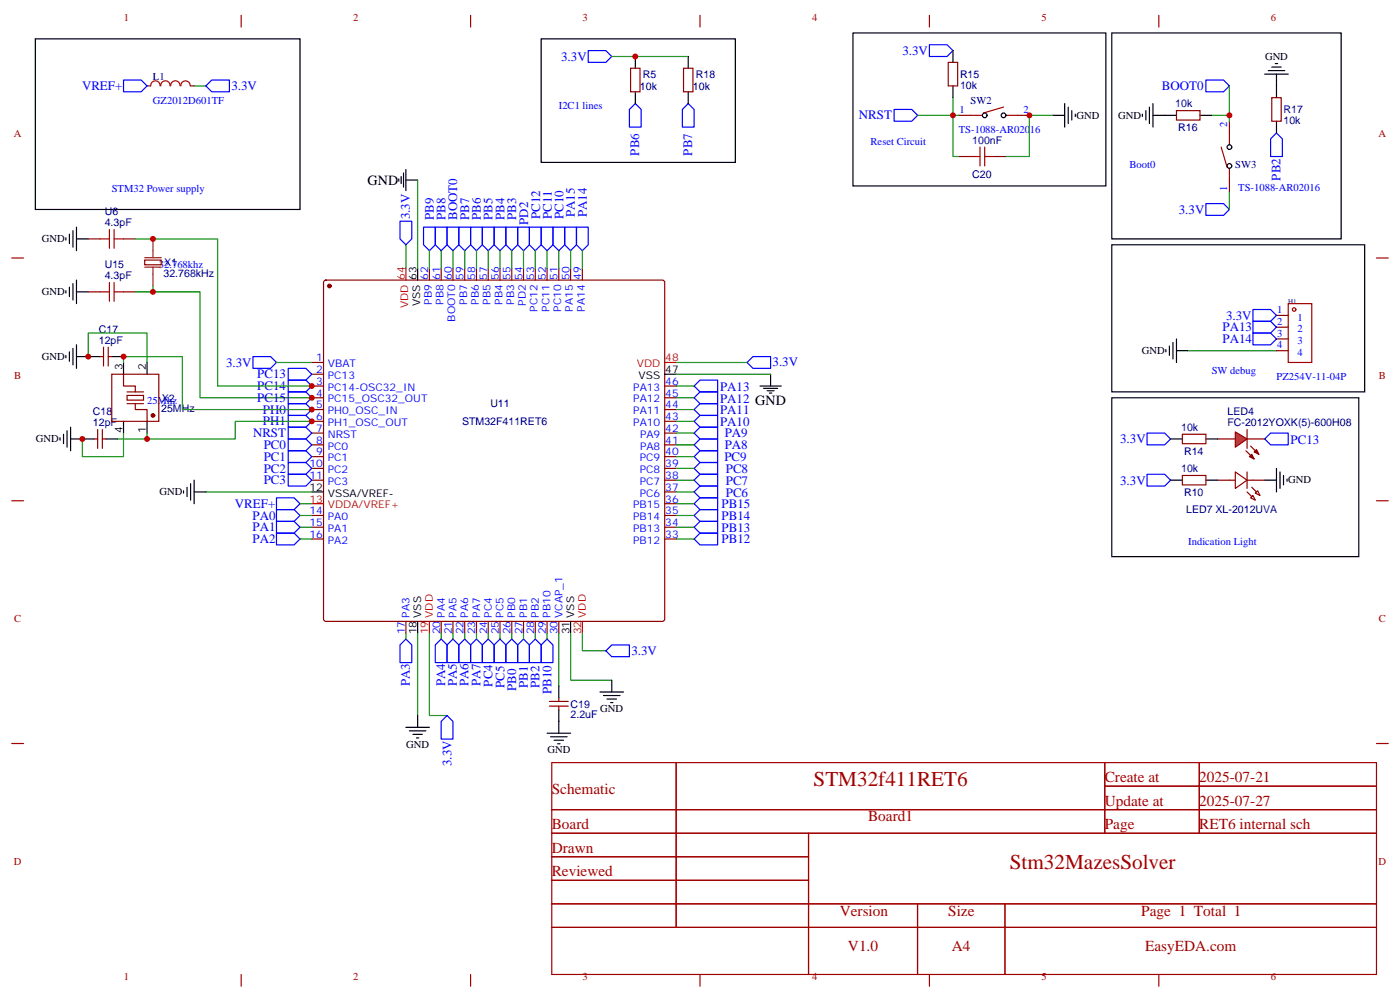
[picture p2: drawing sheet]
<svg xmlns="http://www.w3.org/2000/svg" width="420mm" height="299mm" viewBox="0 0 420 299" stroke-linecap="round" stroke-linejoin="round" font-family="sans-serif">
<g fill="none" stroke="#a10000" stroke-width=".35">
<path d="M72.3 4.6v3.5M141.1 4.6v3.5M209.9 4.6v3.5M278.7 4.6v3.5M347.5 4.6v3.5M45.2 25.7a1.41 1.41 0 0 1 1.4-1.5 1.41 1.41 0 0 1 1.4 1.5M48.2 25.7a1.41 1.41 0 0 1 1.4-1.5 1.41 1.41 0 0 1 1.4 1.5M51.2 25.7a1.41 1.41 0 0 1 1.4-1.5 1.41 1.41 0 0 1 1.4 1.5M54.2 25.7a1.41 1.41 0 0 1 1.4-1.5 1.41 1.41 0 0 1 1.4 1.5M291 34.6h3.6M300.9 32.1l-6 1.8M301.6 34.6h3.6"/>
<path d="M368.7 39.9v3.5M291 46.9h2.9M293.9 44.1v5.6M295.3 46.9h2.8M295.3 44.1v5.6M366.2 44.1l1.7 6M368.7 50.4v3.6M3.5 77.3h3.6M30 71.6h2.8M32.8 68.8v5.6M34.2 71.6h2.8M34.2 68.8v5.6"/>
<path d="M412.7 77.3h3.6M30 87.5h2.8M32.8 84.7v5.6M34.2 84.7v5.6M34.2 87.5h2.8M386.3 91h7v17.7h-7zM3.5 150.1h3.6M412.7 150.1h3.6M3.5 222.9h3.6M165.5 228.6h247.2v63.5h-247.2zM202.8 228.6v49.4M331.3 228.6v21.2"/>
<path d="M331.3 235.7h81.4M359.6 228.6v21.2M412.7 222.9h3.6M165.5 242.7h247.2M165.5 249.8h247.2M165.5 256.8h77M242.5 249.8v42.3M165.5 270.9h247.2M165.5 263.9h77M165.5 278h247.2M275.1 270.9v21.2M301.3 270.9v21.2"/>
<path d="M72.3 292.1v3.5M141.1 292.1v3.5M209.9 292.1v3.5M278.7 292.1v3.5M347.5 292.1v3.5"/>
<circle cx="388.1" cy="92.8" r=".53"/>
</g>
<g fill="none" stroke="#000" stroke-width=".35">
<path d="M10.6 11.6h79.4v51.2h-79.4zM162.3 11.6h58.2v37.1h-58.2zM255.8 9.9h75.8v45.8h-75.8zM333.4 9.9h68.8v61.7h-68.8zM382.4 19h.7M315.7 34.6h3.6M319.3 31v7.1M320.3 32.1v4.9M321.4 33.2v2.8M322.4 34.2v.7M342.5 34.2v.7M343.6 33.2v2.8"/>
<path d="M344.7 32.1v4.9M345.7 34.6h3.5M345.7 31v7.1M379.2 22.2h7.1M380.3 21.2h4.9M381.4 20.1h2.8M382.8 22.2v3.6M119.6 53.6v.7M120.3 52.9v2.1M121 51.9v4.2M121.7 54h3.5M121.7 50.8v6.3"/>
<path d="M19.8 71.3v.7M20.8 70.2v2.8M21.9 69.1v5M22.9 68.1v7M22.9 71.6h3.6M333.4 73.4h75.8v44.1h-75.8zM19.8 87.1v.7M20.8 86.1v2.8M21.9 85v5M22.9 84v7M22.9 87.5h3.6M125.2 80.4v3.6"/>
<path d="M19.8 106.5v.7M20.8 105.5v2.8M21.9 104.4v5M22.9 106.9h7.1M22.9 103.4v7M33.5 106.9h3.5M37 108.7v3.5M44.1 108.7v3.5M199.3 112.2h3.5M227.9 115.7h6.3M229 116.4h4.2M230 117.1h2.1"/>
<path d="M230.7 117.8h.7M231.1 112.2v3.5M333.4 119.2h74.1v47.7h-74.1zM349.6 104.8v.7M350.7 103.7v2.8M351.7 102.7v4.9M352.8 105.1h3.5M352.8 101.6v7.1M18 131.2v.7M19 130.2v2.8M20.1 129.1v5M21.2 131.6h7"/>
<path d="M21.2 128.1v7M31.7 131.6h3.6M37 126.3v3.5M44.1 126.3v3.5M55 147.1v.7M56.1 146v2.9M57.1 145v4.9M58.2 147.5h3.5M58.2 143.9v7.1M93.5 147.5h3.5M379.2 143.9h3.6M382.8 140.4v7.1"/>
<path d="M383.8 141.5v4.9M384.9 142.5v2.8M385.9 143.6v.7M125.2 186.3v3.5M171.1 186.3v3.5M121.7 218h7.1M122.8 219.1h4.9M125.2 214.5v3.5M164 219.8h7.1M167.6 205.7v3.5M167.6 212.7v7.1M179.9 207.4h7.1"/>
<path d="M181 208.5h4.9M182 209.5h2.9M183.1 210.6h.7M183.4 203.9v3.5M123.8 220.1h2.8M124.9 221.2h.7M165.1 220.8h4.9M166.2 221.9h2.8M167.2 223h.7"/>
<circle cx="295.3" cy="34.6" r=".71"/>
<circle cx="300.9" cy="34.6" r=".71"/>
<circle cx="368.7" cy="44.1" r=".71"/>
<circle cx="368.7" cy="49.7" r=".71"/>
</g>
<g fill="none" stroke="#008700" stroke-width=".35">
<path d="M183.4 16.9h23M58.2 25.8h3.5M275.2 34.6h12.3M285.8 29.3v17.6h1.7M315.7 34.6h-7v12.3h-7.1M363.4 34.6h5.3v1.7M368.7 25.8v8.8M125.2 54v26.4M368.7 57.5v5.3M40.6 71.6h24.7v44.1h28.2M121.7 73.4v7M128.8 75.1v5.3"/>
<path d="M132.3 75.1v5.3M135.8 75.1v5.3M139.3 75.1v5.3M142.9 75.1v5.3M146.4 75.1v5.3M149.9 75.1v5.3M153.5 75.1v5.3M157 75.1v5.3M160.5 75.1v5.3M164 75.1v5.3M167.6 75.1v5.3M171.1 75.1v5.3"/>
<path d="M174.6 75.1v5.3M40.6 87.5h5.3M45.9 85.7v1.8h14.1v31.7h33.5M26.5 106.9v-7.1h17.6v8.9M37 108.7v-1.8h17.7v15.9h38.8M82.9 108.7h10.6M202.8 108.7h21.2M202.8 112.2h28.3M202.8 115.7h5.3M202.8 119.2h5.3M356.3 105.1h26.5M37 129.8v7.1h-12.3v-5.3"/>
<path d="M44.1 129.8v1.8M93.5 126.3h-22.9v5.3h-35.3M202.8 122.8h5.3M202.8 126.3h5.3M202.8 129.8h5.3M202.8 133.3h5.3M202.8 136.9h5.3M61.7 147.5h31.8M90 154.5h3.5M90 151h3.5M90 158h3.5M202.8 147.5h5.3"/>
<path d="M202.8 154.5h5.3M202.8 151h5.3M202.8 158h5.3M202.8 140.4h5.3M202.8 143.9h5.3M90 161.6h3.5M202.8 161.6h5.3M121.7 189.8v1.8M125.2 189.8v24.7M128.8 189.8v24.7h5.3M132.3 189.8v1.8M135.8 189.8v1.8"/>
<path d="M139.3 189.8v1.8M142.9 189.8v1.8M146.4 189.8v1.8M149.9 189.8v1.8M153.5 189.8v1.8M157 189.8v1.8M160.5 189.8v1.8M164 189.8v1.8M167.6 189.8v15.9M171.1 189.8v14.1h12.3M174.6 189.8v5.3h7.1"/>
</g>
<g fill="none" stroke="#870000" stroke-width=".35">
<path d="M44.1 25.8h1.1M57.1 25.8h1.1M287.5 34.6h3.5M305.2 34.6h3.5M368.7 36.3v3.6M287.5 46.9h3.5M298.1 46.9h3.5M368.7 54v3.5M26.5 71.6h3.5M37 71.6h3.6M43.4 78h4.9v1.4h-4.9zM26.5 87.5h3.5"/>
<path d="M37 87.5h3.6M97.2 84.2l.5-.2h100.9l.5 .2 .2 .5v100.9l-.2 .5-.5 .2h-100.9l-.5-.3-.2-.4v-100.9zM128.8 80.4v3.6M132.3 80.4v3.6M135.8 80.4v3.6M139.3 80.4v3.6M142.9 80.4v3.6M146.4 80.4v3.6M149.9 80.4v3.6M153.5 80.4v3.6M157 80.4v3.6M160.5 80.4v3.6"/>
<path d="M164 80.4v3.6M167.6 80.4v3.6M171.1 80.4v3.6M174.6 80.4v3.6M382.8 94.5h3.5M382.8 98.1h3.5M30 106.9h1M31 104.1v5.6M32.5 104.1v5.6M32.5 106.9h1M33.5 112.2h14.1v14.1h-14.1zM37 112.2v3.5h3.6v1.8"/>
<path d="M38.1 118.5h4.9v1.4h-4.9zM93.5 108.7h3.5M93.5 112.2h3.5M93.5 115.7h3.5M93.5 119.2h3.5M199.3 115.7h3.5M199.3 119.2h3.5M382.8 101.6h3.5M382.8 105.1h3.5M28.2 131.6h1.1M29.3 128.8v5.6M30.7 128.8v5.6"/>
<path d="M30.7 131.6h1M40.6 121v1.8h3.5v3.5M93.5 122.8h3.5M93.5 126.3h3.5M93.5 129.8h3.5M93.5 133.3h3.5M93.5 136.9h3.5M199.3 122.8h3.5M199.3 126.3h3.5M199.3 129.8h3.5M199.3 133.3h3.5M199.3 136.9h3.5"/>
<path d="M365.1 131.6h5.3M373.6 135.1l2.5 2.5M373.9 131.6h5.3M373.9 128.8v5.6M375 133.7l2.5 2.5M93.5 140.4h3.5M93.5 143.9h3.5M93.5 154.5h3.5M93.5 158h3.5M199.3 140.4h3.5M199.3 143.9h3.5M199.3 154.5h3.5"/>
<path d="M199.3 158h3.5M199.3 151h3.5M199.3 147.5h3.5M93.5 161.6h3.5M199.3 161.6h3.5M121.7 186.3v3.5M132.3 186.3v3.5M135.8 186.3v3.5M139.3 186.3v3.5M142.9 186.3v3.5M146.4 186.3v3.5M149.9 186.3v3.5"/>
<path d="M153.5 186.3v3.5M157 186.3v3.5M160.5 186.3v3.5M164 186.3v3.5M167.6 186.3v3.5M164.7 211.7h5.7M164.7 210.3h5.7M167.6 209.2v1.1M167.6 211.7v1"/>
</g>
<g fill="none" stroke="#00f" stroke-width=".35">
<path d="M176.4 15.2h5.3l1.7 1.7-1.7 1.8h-5.3zM278.7 13.4h5.3l1.8 1.8-1.8 1.7h-5.3zM37 24h5.3l1.8 1.8-1.8 1.7h-5.3zM61.7 25.8l1.8-1.8h5.3v3.5h-5.3zM190.5 31l1.8 1.8v5.3h-3.6v-5.3zM206.4 31l1.7 1.8v5.3h-3.5v-5.3zM268.1 32.8h5.3l1.8 1.8-1.8 1.7h-5.3zM361.6 24h5.3l1.8 1.8-1.8 1.7h-5.3zM381 41.6l1.8-1.7 1.7 1.7v5.3h-3.5zM119.9 66.3h3.6v5.3l-1.8 1.8-1.8-1.8zM127 68.1h3.5v5.3l-1.7 1.7-1.8-1.7zM130.5 68.1h3.6v5.3l-1.8 1.7-1.8-1.7z"/>
<path d="M134.1 68.1h3.5v5.3l-1.8 1.7-1.7-1.7zM137.6 68.1h3.5v5.3l-1.8 1.7-1.7-1.7zM141.1 68.1h3.5v5.3l-1.7 1.7-1.8-1.7zM144.6 68.1h3.6v5.3l-1.8 1.7-1.8-1.7zM148.2 68.1h3.5v5.3l-1.8 1.7-1.7-1.7zM151.7 68.1h3.5v5.3l-1.7 1.7-1.8-1.7zM155.2 68.1h3.5v5.3l-1.7 1.7-1.8-1.7zM158.7 68.1h3.6v5.3l-1.8 1.7-1.8-1.7zM162.3 68.1h3.5v5.3l-1.8 1.7-1.7-1.7zM165.8 68.1h3.5v5.3l-1.7 1.7-1.8-1.7zM169.3 68.1h3.6v5.3l-1.8 1.7-1.8-1.7zM172.9 68.1h3.5v5.3l-1.8 1.7-1.7-1.7z"/>
<path d="M361.6 61h5.3l1.8 1.8-1.8 1.8h-5.3zM375.7 92.8h5.3l1.8 1.7-1.8 1.8h-5.3zM375.7 99.8h5.3l1.8 1.8-1.8 1.8h-5.3zM375.7 96.3h5.3l1.8 1.8-1.8 1.7h-5.3zM75.8 106.9h5.3l1.8 1.8-1.8 1.7h-5.3zM86.4 110.4h5.3l1.8 1.8-1.8 1.7h-5.3zM86.4 113.9h5.3l1.8 1.8-1.8 1.8h-5.3zM86.4 117.5h5.3l1.8 1.7-1.8 1.8h-5.3zM208.1 119.2l1.8-1.7h5.3v3.5h-5.3zM208.1 115.7l1.8-1.8h5.3v3.6h-5.3zM224 108.7l1.8-1.8h5.3v3.5h-5.3zM86.4 121h5.3l1.8 1.8-1.8 1.7h-5.3z"/>
<path d="M86.4 124.5h5.3l1.8 1.8-1.8 1.8h-5.3zM86.4 128.1h5.3l1.8 1.7-1.8 1.8h-5.3zM86.4 131.6h5.3l1.8 1.7-1.8 1.8h-5.3zM86.4 135.1h5.3l1.8 1.8-1.8 1.7h-5.3zM86.4 138.6h5.3l1.8 1.8-1.8 1.8h-5.3zM208.1 133.3l1.8-1.7h5.3v3.5h-5.3zM208.1 129.8l1.8-1.7h5.3v3.5h-5.3zM208.1 126.3l1.8-1.8h5.3v3.6h-5.3zM208.1 122.8l1.8-1.8h5.3v3.5h-5.3zM208.1 136.9l1.8-1.8h5.3v3.5h-5.3zM344 129.8h5.2l1.8 1.8-1.8 1.7h-5.2zM381 129.8h5.3v3.5h-5.3l-1.8-1.7z"/>
<path d="M82.9 149.2h5.3l1.8 1.8-1.8 1.8h-5.3zM82.9 152.8h5.3l1.8 1.7-1.8 1.8h-5.3zM82.9 156.3h5.3l1.8 1.7-1.8 1.8h-5.3zM82.9 159.8h5.3l1.8 1.8-1.8 1.7h-5.3zM86.4 142.2h5.3l1.8 1.7-1.8 1.8h-5.3zM208.1 147.5l1.8-1.8h5.3v3.5h-5.3zM208.1 143.9l1.8-1.7h5.3v3.5h-5.3zM208.1 140.4l1.8-1.8h5.3v3.6h-5.3zM208.1 158l1.8-1.7h5.3v3.5h-5.3zM208.1 154.5l1.8-1.7h5.3v3.5h-5.3zM208.1 151l1.8-1.8h5.3v3.6h-5.3zM344 142.2h5.2l1.8 1.7-1.8 1.8h-5.2z"/>
<path d="M208.1 161.6l1.8-1.8h5.3v3.5h-5.3zM121.7 191.6l1.8 1.7v5.3h-3.6v-5.3zM132.3 191.6l1.8 1.7v5.3h-3.6v-5.3zM135.8 191.6l1.8 1.7v5.3h-3.5v-5.3zM139.3 191.6l1.8 1.7v5.3h-3.5v-5.3zM142.9 191.6l1.7 1.7v5.3h-3.5v-5.3zM146.4 191.6l1.8 1.7v5.3h-3.6v-5.3zM149.9 191.6l1.8 1.7v5.3h-3.5v-5.3zM153.5 191.6l1.7 1.7v5.3h-3.5v-5.3zM157 191.6l1.7 1.7v5.3h-3.5v-5.3zM160.5 191.6l1.8 1.7v5.3h-3.6v-5.3zM164 191.6l1.8 1.7v5.3h-3.5v-5.3z"/>
<path d="M181.7 195.1l1.7-1.8h5.3v3.5h-5.3zM134.1 214.5l1.7 1.8v5.2h-3.5v-5.2z"/>
</g>
<g fill="#870000" stroke="#870000" stroke-width=".35">
<path d="M376.1 135.5l.7-.7 .7 1.4z"/>
<path d="M374.6 136.9l.8-.7 .7 1.4z"/>
<circle cx="98.8" cy="85.7" r=".53"/>
<circle cx="45.9" cy="124.5" r=".53"/>
</g>
<path d="M121.7 80.4v3.6M199.3 108.7h3.5M93.5 151h3.5M128.8 186.3v3.5M174.6 186.3v3.5" fill="none" stroke="#f00" stroke-width=".35"/>
<path d="M43.4 77.3h4.9M45.9 71.6v5.7M43.4 80.1h4.9M45.9 80.1v5.6" fill="none" stroke="#8c2424" stroke-width=".35"/>
<path d="M38.1 117.5h4.9M38.1 121h4.9" fill="none" stroke="#871200" stroke-width=".35"/>
<path d="M370.4 129.5l3.5 2.1-3.5 2.5z" fill="#f60" stroke="#870000" stroke-width=".35"/>
<g fill="none" stroke="#870000" stroke-width=".35">
<path d="M284.3 18.7h2.9v7.1h-2.9zM189.1 20.5h2.8v7h-2.8zM205 20.5h2.8v7h-2.8zM352.8 33.2h7v2.8h-7zM381.4 29.3h2.8v7h-2.8zM354.5 130.2h7.1v2.8h-7.1zM354.5 142.5h7.1v2.8h-7.1zM365.1 143.9h5.3M370.4 141.5l3.5 2.4-3.5 2.5zM373.9 143.9h5.3M373.9 141.5v4.9M375 149.2l.7-.7 .7 1.4z"/>
<path d="M376.4 147.8l.7-.7 .7 1.4z"/>
</g>
<g fill="#870000" stroke="#870000" stroke-width=".35">
<path d="M375.4 146l1.4 1.5z"/>
<path d="M373.9 147.5l1.5 1.4z"/>
</g>
<g fill="none" stroke="#000" stroke-width=".35">
<path d="M190.5 16.9v3.6M206.4 16.9v3.6M285.8 15.2v3.5M190.5 27.5v3.5M206.4 27.5v3.5M285.8 25.8v3.5M349.2 34.6h3.6M359.8 34.6h3.6M382.8 25.8v3.5M382.8 36.3v3.6M351 131.6h3.5M361.6 131.6h3.5"/>
<path d="M351 143.9h3.5M361.6 143.9h3.5"/>
</g>
<g fill="#c00">
<circle cx="285.8" cy="34.6" r=".88"/>
<circle cx="368.7" cy="34.6" r=".88"/>
<circle cx="93.5" cy="115.7" r=".88"/>
<circle cx="93.5" cy="119.2" r=".88"/>
<circle cx="45.9" cy="87.5" r=".88"/>
<circle cx="308.7" cy="34.6" r=".88"/>
<circle cx="45.9" cy="71.6" r=".88"/>
<circle cx="93.5" cy="122.8" r=".88"/>
<circle cx="37" cy="106.9" r=".88"/>
<circle cx="93.5" cy="126.3" r=".88"/>
<circle cx="44.1" cy="131.6" r=".88"/>
<circle cx="26.5" cy="106.9" r=".88"/>
<circle cx="24.7" cy="131.6" r=".88"/>
<circle cx="190.5" cy="16.9" r=".88"/>
</g>
<g font-size="6.3" fill="#a00000">
<text x="244" y="235.7">STM32f411RET6</text>
<text x="302.8" y="260.3">Stm32MazesSolver</text>
</g>
<g font-size="4.6" fill="#a00000">
<text x="165.5" y="237.9">Schematic</text>
<text x="331.3" y="234.4">Create at</text>
<text x="359.6" y="234.4">2025-07-21</text>
<text x="331.3" y="241.5">Update at</text>
<text x="359.6" y="241.5">2025-07-27</text>
<text x="165.5" y="248.5">Board</text>
<text x="260.3" y="246.2">Board1</text>
<text x="331.3" y="248.5">Page</text>
<text x="359.6" y="248.5">RET6 internal sch</text>
<text x="165.5" y="255.6">Drawn</text>
<text x="165.5" y="262.6">Reviewed</text>
<text x="251.8" y="274.5">Version</text>
<text x="284.3" y="274.5">Size</text>
<text x="342.2" y="274.5">Page 1 Total 1</text>
<text x="254.3" y="285">V1.0</text>
<text x="285.4" y="285">A4</text>
<text x="343.4" y="285">EasyEDA.com</text>
</g>
<text font-size="4.2" x="110.2" y="55.4">GND</text>
<g font-size="3.9" fill="#00f">
<text x="270.6" y="16.4">3.3V</text>
<text x="168.3" y="18.2">3.3V</text>
<text x="24.6" y="27">VREF+</text>
<text x="69.4" y="26.8">3.3V</text>
<text x="348.4" y="27">BOOT0</text>
<text x="257.5" y="35.8">NRST</text>
<text x="191.7" y="46.6" transform="rotate(-90 191.7 46.6)">PB6</text>
<text x="207.5" y="46.6" transform="rotate(-90 207.5 46.6)">PB7</text>
<text x="384" y="54.1" transform="rotate(-90 384 54.1)">PB2</text>
<text x="122.9" y="65.7" transform="rotate(-90 122.9 65.7)">3.3V</text>
<text x="137.1" y="66" transform="rotate(-90 137.1 66)">BOOT0</text>
<text x="162" y="65.6" transform="rotate(-90 162 65.6)">PC12</text>
<text x="165.5" y="65.6" transform="rotate(-90 165.5 65.6)">PC11</text>
<text x="169" y="65.6" transform="rotate(-90 169 65.6)">PC10</text>
<text x="172.4" y="65.1" transform="rotate(-90 172.4 65.1)">PA15</text>
<text x="175.9" y="65.1" transform="rotate(-90 175.9 65.1)">PA14</text>
<text x="353.5" y="64.1">3.3V</text>
<text x="130.1" y="66" transform="rotate(-90 130.1 66)">PB9</text>
<text x="133.6" y="66" transform="rotate(-90 133.6 66)">PB8</text>
<text x="140.7" y="66" transform="rotate(-90 140.7 66)">PB7</text>
<text x="144.2" y="66" transform="rotate(-90 144.2 66)">PB6</text>
<text x="147.7" y="66" transform="rotate(-90 147.7 66)">PB5</text>
<text x="151.2" y="66" transform="rotate(-90 151.2 66)">PB4</text>
<text x="154.8" y="66" transform="rotate(-90 154.8 66)">PB3</text>
<text x="158.4" y="67.4" transform="rotate(-90 158.4 67.4)">PD2</text>
<text x="367.6" y="95.9">3.3V</text>
<text x="366.6" y="99.3">PA13</text>
<text x="366.6" y="102.9">PA14</text>
<text x="67.8" y="110">3.3V</text>
<text x="77.1" y="113.4">PC13</text>
<text x="231.7" y="109.9">3.3V</text>
<text x="77.1" y="116.9">PC14</text>
<text x="215.9" y="117.2">PA13</text>
<text x="77.1" y="120.4">PC15</text>
<text x="78.9" y="124">PH0</text>
<text x="215.9" y="124.2">PA11</text>
<text x="215.9" y="120.7">PA12 GND</text>
<text x="75.9" y="131.1">NRST</text>
<text x="78.9" y="127.5">PH1</text>
<text x="215.9" y="127.7">PA10</text>
<text x="217.3" y="131.1">PA9</text>
<text x="79.1" y="134.6">PC0</text>
<text x="217.3" y="134.7">PA8</text>
<text x="335.9" y="132.9">3.3V</text>
<text x="387" y="132.9">PC13</text>
<text x="79.1" y="138.1">PC1</text>
<text x="79.1" y="141.6">PC2</text>
<text x="217.2" y="138.2">PC9</text>
<text x="217.6" y="141.9">PC8</text>
<text x="79.1" y="145.2">PC3</text>
<text x="217.6" y="148.9">PC6</text>
<text x="217.6" y="145.4">PC7</text>
<text x="335.9" y="145.3">3.3V</text>
<text x="70.5" y="152.2">VREF+</text>
<text x="75.7" y="155.8">PA0</text>
<text x="216.4" y="155.8">PB14</text>
<text x="216.4" y="152.3">PB15</text>
<text x="75.7" y="159.3">PA1</text>
<text x="216.4" y="159.3">PB13</text>
<text x="75.7" y="162.8">PA2</text>
<text x="216.4" y="162.9">PB12</text>
<text x="189.3" y="196.3">3.3V</text>
<text x="122.9" y="205.7" transform="rotate(-90 122.9 205.7)">PA3</text>
<text x="133.5" y="205.7" transform="rotate(-90 133.5 205.7)">PA4</text>
<text x="137" y="205.7" transform="rotate(-90 137 205.7)">PA5</text>
<text x="140.5" y="205.7" transform="rotate(-90 140.5 205.7)">PA6</text>
<text x="144" y="205.7" transform="rotate(-90 144 205.7)">PA7</text>
<text x="147.7" y="205.8" transform="rotate(-90 147.7 205.8)">PC4</text>
<text x="151.2" y="206.3" transform="rotate(-90 151.2 206.3)">PC5</text>
<text x="154.8" y="207.1" transform="rotate(-90 154.8 207.1)">PB0</text>
<text x="158.3" y="206.3" transform="rotate(-90 158.3 206.3)">PB1</text>
<text x="161.8" y="206.3" transform="rotate(-90 161.8 206.3)">PB2</text>
<text x="165.3" y="208.1" transform="rotate(-90 165.3 208.1)">PB10</text>
<text x="135.4" y="229.6" transform="rotate(-90 135.4 229.6)">3.3V</text>
</g>
<g font-size="3.2" fill="#a00000">
<text x="37.1" y="6.3">1</text>
<text x="105.9" y="6.3">2</text>
<text x="174.7" y="6.3">3</text>
<text x="243.5" y="6.3">4</text>
<text x="312.3" y="6.3">5</text>
<text x="381.1" y="6.3">6</text>
<text x="4.1" y="41">A</text>
<text x="413.4" y="41">A</text>
<text x="4.2" y="113.7">B</text>
<text x="413.5" y="113.7">B</text>
<text x="4.2" y="186.5">C</text>
<text x="413.5" y="186.5">C</text>
<text x="4.1" y="259.2">D</text>
<text x="413.4" y="259.2">D</text>
<text x="37.1" y="293.9">1</text>
<text x="105.9" y="293.9">2</text>
<text x="174.7" y="293.9">3</text>
<text x="243.5" y="293.9">4</text>
<text x="312.3" y="293.9">5</text>
<text x="381.1" y="293.9">6</text>
</g>
<g font-size="3.2" fill="#000080">
<text x="45.9" y="24">L1</text>
<text x="192.8" y="23.4">R5</text>
<text x="208.6" y="23.4">R18</text>
<text x="287.9" y="23.4">R15</text>
<text x="191.9" y="26.9">10k</text>
<text x="207.8" y="26.9">10k</text>
<text x="287.9" y="26.5">10k</text>
<text x="291" y="31">SW2</text>
<text x="352.4" y="32.2">10k</text>
<text x="384.9" y="34">R17</text>
<text x="353.3" y="39.2">R16</text>
<text x="384.9" y="37.1">10k</text>
<text x="291.5" y="43">100nF</text>
<text x="291.5" y="53.3">C20</text>
<text x="370.4" y="50.4">SW3</text>
<text x="31.4" y="64.6">U6</text>
<text x="31.4" y="67.7">4.3pF</text>
<text x="31.4" y="83.6">4.3pF</text>
<text x="31.4" y="80.4">U15</text>
<text x="49" y="83">32.768kHz</text>
<text x="49.2" y="79.8">X1</text>
<text x="29.6" y="99.8">C17</text>
<text x="29.6" y="103">12pF</text>
<text x="27.9" y="124.5">C18</text>
<text x="48.3" y="123.6">25MHz</text>
<text x="48.5" y="120.4">X2</text>
<text x="147" y="122.1">U11</text>
<text x="368.1" y="124.5">LED4</text>
<text x="27.9" y="127.7">12pF</text>
<text x="138.6" y="127.4">STM32F411RET6</text>
<text x="354.2" y="129.2">10k</text>
<text x="368.1" y="127.7">FC-2012YOXK(5)-600H08</text>
<text x="355" y="136.3">R14</text>
<text x="354.2" y="141.6">10k</text>
<text x="355" y="148.6">R10</text>
<text x="355.7" y="153.9">LED7 XL-2012UVA</text>
<text x="171.1" y="215.3">2.2uF</text>
<text x="171.1" y="212.1">C19</text>
</g>
<g font-size="3.2">
<text x="379.3" y="18.1">GND</text>
<text x="322.8" y="35.5">GND</text>
<text x="335.3" y="35.5">GND</text>
<text x="12.5" y="72.6">GND</text>
<text x="124.9" y="83.8" transform="rotate(-90 124.9 83.8)">63</text>
<text x="12.5" y="88.4">GND</text>
<text x="125.9" y="91.8" transform="rotate(-90 125.9 91.8)">VSS</text>
<text x="12.5" y="107.8">GND</text>
<text x="342.4" y="106.1">GND</text>
<text x="36.7" y="110.8" transform="rotate(-90 36.7 110.8)">3</text>
<text x="43.7" y="110.8" transform="rotate(-90 43.7 110.8)">2</text>
<text x="191.5" y="113.6">VSS</text>
<text x="199.5" y="111.8">47</text>
<text x="36.7" y="129.7" transform="rotate(-90 36.7 129.7)">4</text>
<text x="43.7" y="129.7" transform="rotate(-90 43.7 129.7)">1</text>
<text x="10.8" y="132.5">GND</text>
<text x="47.8" y="148.4">GND</text>
<text x="92.8" y="147.1">12</text>
<text x="98.3" y="148.9">VSSA/VREF-</text>
<text x="386.3" y="144.9">GND</text>
<text x="126.3" y="185.2" transform="rotate(-90 126.3 185.2)">VSS</text>
<text x="172.2" y="185.2" transform="rotate(-90 172.2 185.2)">VSS</text>
<text x="124.9" y="190.1" transform="rotate(-90 124.9 190.1)">18</text>
<text x="170.7" y="190.1" transform="rotate(-90 170.7 190.1)">31</text>
<text x="180" y="213.5">GND</text>
<text x="121.8" y="224.1">GND</text>
<text x="164.1" y="225.8">GND</text>
</g>
<g font-size="3.2" fill="#00f">
<text x="45.9" y="31">GZ2012D601TF</text>
<text x="167.6" y="32.8">I2C1 lines</text>
<text x="287.7" y="33.9">1</text>
<text x="306.9" y="33.9">2</text>
<text x="287.5" y="39.9">TS-1088-AR02016</text>
<text x="367.9" y="38.1" transform="rotate(-90 367.9 38.1)">2</text>
<text x="261.1" y="43.4">Reset Circuit</text>
<text x="338.7" y="50.4">Boot0</text>
<text x="33.5" y="57.5">STM32 Power supply</text>
<text x="367.9" y="57.3" transform="rotate(-90 367.9 57.3)">1</text>
<text x="371.3" y="57.2">TS-1088-AR02016</text>
<text x="47.6" y="80.4">32.768khz</text>
<text x="128.4" y="83.8" transform="rotate(-90 128.4 83.8)">62</text>
<text x="131.9" y="83.8" transform="rotate(-90 131.9 83.8)">61</text>
<text x="135.5" y="83.8" transform="rotate(-90 135.5 83.8)">60</text>
<text x="139" y="83.8" transform="rotate(-90 139 83.8)">59</text>
<text x="142.5" y="83.8" transform="rotate(-90 142.5 83.8)">58</text>
<text x="146" y="83.8" transform="rotate(-90 146 83.8)">57</text>
<text x="149.6" y="83.8" transform="rotate(-90 149.6 83.8)">56</text>
<text x="153.1" y="83.8" transform="rotate(-90 153.1 83.8)">55</text>
<text x="156.6" y="83.8" transform="rotate(-90 156.6 83.8)">54</text>
<text x="160.2" y="83.8" transform="rotate(-90 160.2 83.8)">53</text>
<text x="163.7" y="83.8" transform="rotate(-90 163.7 83.8)">52</text>
<text x="167.2" y="83.8" transform="rotate(-90 167.2 83.8)">51</text>
<text x="170.7" y="83.8" transform="rotate(-90 170.7 83.8)">50</text>
<text x="174.3" y="83.8" transform="rotate(-90 174.3 83.8)">49</text>
<text x="129.5" y="91.4" transform="rotate(-90 129.5 91.4)">PB9</text>
<text x="133" y="91.4" transform="rotate(-90 133 91.4)">PB8</text>
<text x="140.1" y="91.4" transform="rotate(-90 140.1 91.4)">PB7</text>
<text x="143.6" y="91.4" transform="rotate(-90 143.6 91.4)">PB6</text>
<text x="147.1" y="91.4" transform="rotate(-90 147.1 91.4)">PB5</text>
<text x="150.6" y="91.4" transform="rotate(-90 150.6 91.4)">PB4</text>
<text x="154.2" y="91.4" transform="rotate(-90 154.2 91.4)">PB3</text>
<text x="157.7" y="91.6" transform="rotate(-90 157.7 91.6)">PD2</text>
<text x="161.2" y="93.4" transform="rotate(-90 161.2 93.4)">PC12</text>
<text x="164.7" y="93.4" transform="rotate(-90 164.7 93.4)">PC11</text>
<text x="168.3" y="93.4" transform="rotate(-90 168.3 93.4)">PC10</text>
<text x="171.8" y="93.4" transform="rotate(-90 171.8 93.4)">PA15</text>
<text x="175.3" y="93.4" transform="rotate(-90 175.3 93.4)">PA14</text>
<text x="382.9" y="93.8">1</text>
<text x="136.5" y="96.4" transform="rotate(-90 136.5 96.4)">BOOT0</text>
<text x="382.9" y="97.4">2</text>
<text x="382.9" y="100.9">3</text>
<text x="389.1" y="96.1">1</text>
<text x="389.1" y="99.7">2</text>
<text x="382.9" y="104.4">4</text>
<text x="389.1" y="103.2">3</text>
<text x="389.1" y="106.7">4</text>
<text x="94.8" y="108.3">1</text>
<text x="94.8" y="111.8">2</text>
<text x="98.3" y="110.1">VBAT</text>
<text x="98.3" y="113.6">PC13</text>
<text x="363.4" y="112.2">SW debug</text>
<text x="382.8" y="113.9">PZ254V-11-04P</text>
<text x="94.8" y="115.4">3</text>
<text x="94.8" y="118.9">4</text>
<text x="98.3" y="117.1">PC14-OSC32_IN</text>
<text x="189.9" y="117.1">PA13</text>
<text x="199.5" y="118.9">45</text>
<text x="199.5" y="115.4">46</text>
<text x="44.1" y="121">25Mhz</text>
<text x="94.8" y="122.4">5</text>
<text x="94.8" y="125.9">6</text>
<text x="98.3" y="120.6">PC15_OSC32_OUT</text>
<text x="98.3" y="124.2">PH0_OSC_IN</text>
<text x="189.9" y="124.2">PA11</text>
<text x="189.9" y="120.6">PA12</text>
<text x="199.5" y="125.9">43</text>
<text x="199.5" y="122.4">44</text>
<text x="94.8" y="129.5">7</text>
<text x="98.3" y="127.7">PH1_OSC_OUT</text>
<text x="98.3" y="131.2">NRST</text>
<text x="189.9" y="127.7">PA10</text>
<text x="191.9" y="131.2">PA9</text>
<text x="199.5" y="129.5">42</text>
<text x="94.8" y="133">8</text>
<text x="94.8" y="136.5">9</text>
<text x="98.3" y="134.8">PC0</text>
<text x="191.9" y="134.8">PA8</text>
<text x="199.5" y="136.5">40</text>
<text x="199.5" y="133">41</text>
<text x="92.8" y="140.1">10</text>
<text x="92.8" y="143.6">11</text>
<text x="98.3" y="138.3">PC1</text>
<text x="98.3" y="141.8">PC2</text>
<text x="191.9" y="141.8">PC8</text>
<text x="191.9" y="138.3">PC9</text>
<text x="199.5" y="143.6">38</text>
<text x="199.5" y="140.1">39</text>
<text x="98.3" y="145.3">PC3</text>
<text x="191.9" y="148.9">PC6</text>
<text x="191.9" y="145.3">PC7</text>
<text x="199.5" y="147.1">37</text>
<text x="92.8" y="154.2">14</text>
<text x="98.3" y="155.9">PA0</text>
<text x="189.9" y="155.9">PB14</text>
<text x="189.9" y="152.4">PB15</text>
<text x="199.5" y="154.2">35</text>
<text x="199.5" y="150.6">36</text>
<text x="92.8" y="157.7">15</text>
<text x="92.8" y="161.2">16</text>
<text x="98.3" y="159.5">PA1</text>
<text x="189.9" y="159.5">PB13</text>
<text x="199.5" y="161.2">33</text>
<text x="199.5" y="157.7">34</text>
<text x="98.3" y="163">PA2</text>
<text x="189.9" y="163">PB12</text>
<text x="356.3" y="163.3">Indication Light</text>
<text x="122.8" y="185.2" transform="rotate(-90 122.8 185.2)">PA3</text>
<text x="133.3" y="185.2" transform="rotate(-90 133.3 185.2)">PA4</text>
<text x="136.9" y="185.2" transform="rotate(-90 136.9 185.2)">PA5</text>
<text x="140.4" y="185.2" transform="rotate(-90 140.4 185.2)">PA6</text>
<text x="143.9" y="185.2" transform="rotate(-90 143.9 185.2)">PA7</text>
<text x="147.5" y="185.2" transform="rotate(-90 147.5 185.2)">PC4</text>
<text x="151" y="185.2" transform="rotate(-90 151 185.2)">PC5</text>
<text x="154.5" y="185.2" transform="rotate(-90 154.5 185.2)">PB0</text>
<text x="158" y="185.2" transform="rotate(-90 158 185.2)">PB1</text>
<text x="161.6" y="185.2" transform="rotate(-90 161.6 185.2)">PB2</text>
<text x="165.1" y="185.2" transform="rotate(-90 165.1 185.2)">PB10</text>
<text x="168.6" y="185.2" transform="rotate(-90 168.6 185.2)">VCAP_1</text>
<text x="121.4" y="190.1" transform="rotate(-90 121.4 190.1)">17</text>
<text x="131.9" y="190.1" transform="rotate(-90 131.9 190.1)">20</text>
<text x="135.5" y="190.1" transform="rotate(-90 135.5 190.1)">21</text>
<text x="139" y="190.1" transform="rotate(-90 139 190.1)">22</text>
<text x="142.5" y="190.1" transform="rotate(-90 142.5 190.1)">23</text>
<text x="146" y="190.1" transform="rotate(-90 146 190.1)">24</text>
<text x="149.6" y="190.1" transform="rotate(-90 149.6 190.1)">25</text>
<text x="153.1" y="190.1" transform="rotate(-90 153.1 190.1)">26</text>
<text x="156.6" y="190.1" transform="rotate(-90 156.6 190.1)">27</text>
<text x="160.2" y="190.1" transform="rotate(-90 160.2 190.1)">28</text>
<text x="163.7" y="190.1" transform="rotate(-90 163.7 190.1)">29</text>
<text x="167.2" y="190.1" transform="rotate(-90 167.2 190.1)">30</text>
</g>
<g font-size="3.2" fill="#f00">
<text x="121.4" y="83.8" transform="rotate(-90 121.4 83.8)">64</text>
<text x="122.4" y="92.3" transform="rotate(-90 122.4 92.3)">VDD</text>
<text x="191" y="110.1">VDD</text>
<text x="199.5" y="108.3">48</text>
<text x="92.8" y="150.6">13</text>
<text x="98.3" y="152.4">VDDA/VREF+</text>
<text x="129.8" y="185.2" transform="rotate(-90 129.8 185.2)">VDD</text>
<text x="175.7" y="185.2" transform="rotate(-90 175.7 185.2)">VDD</text>
<text x="128.4" y="190.1" transform="rotate(-90 128.4 190.1)">19</text>
<text x="174.3" y="190.1" transform="rotate(-90 174.3 190.1)">32</text>
</g>
<text font-size="2.1" fill="#000080" x="386.3" y="91">H1</text>
</svg>
